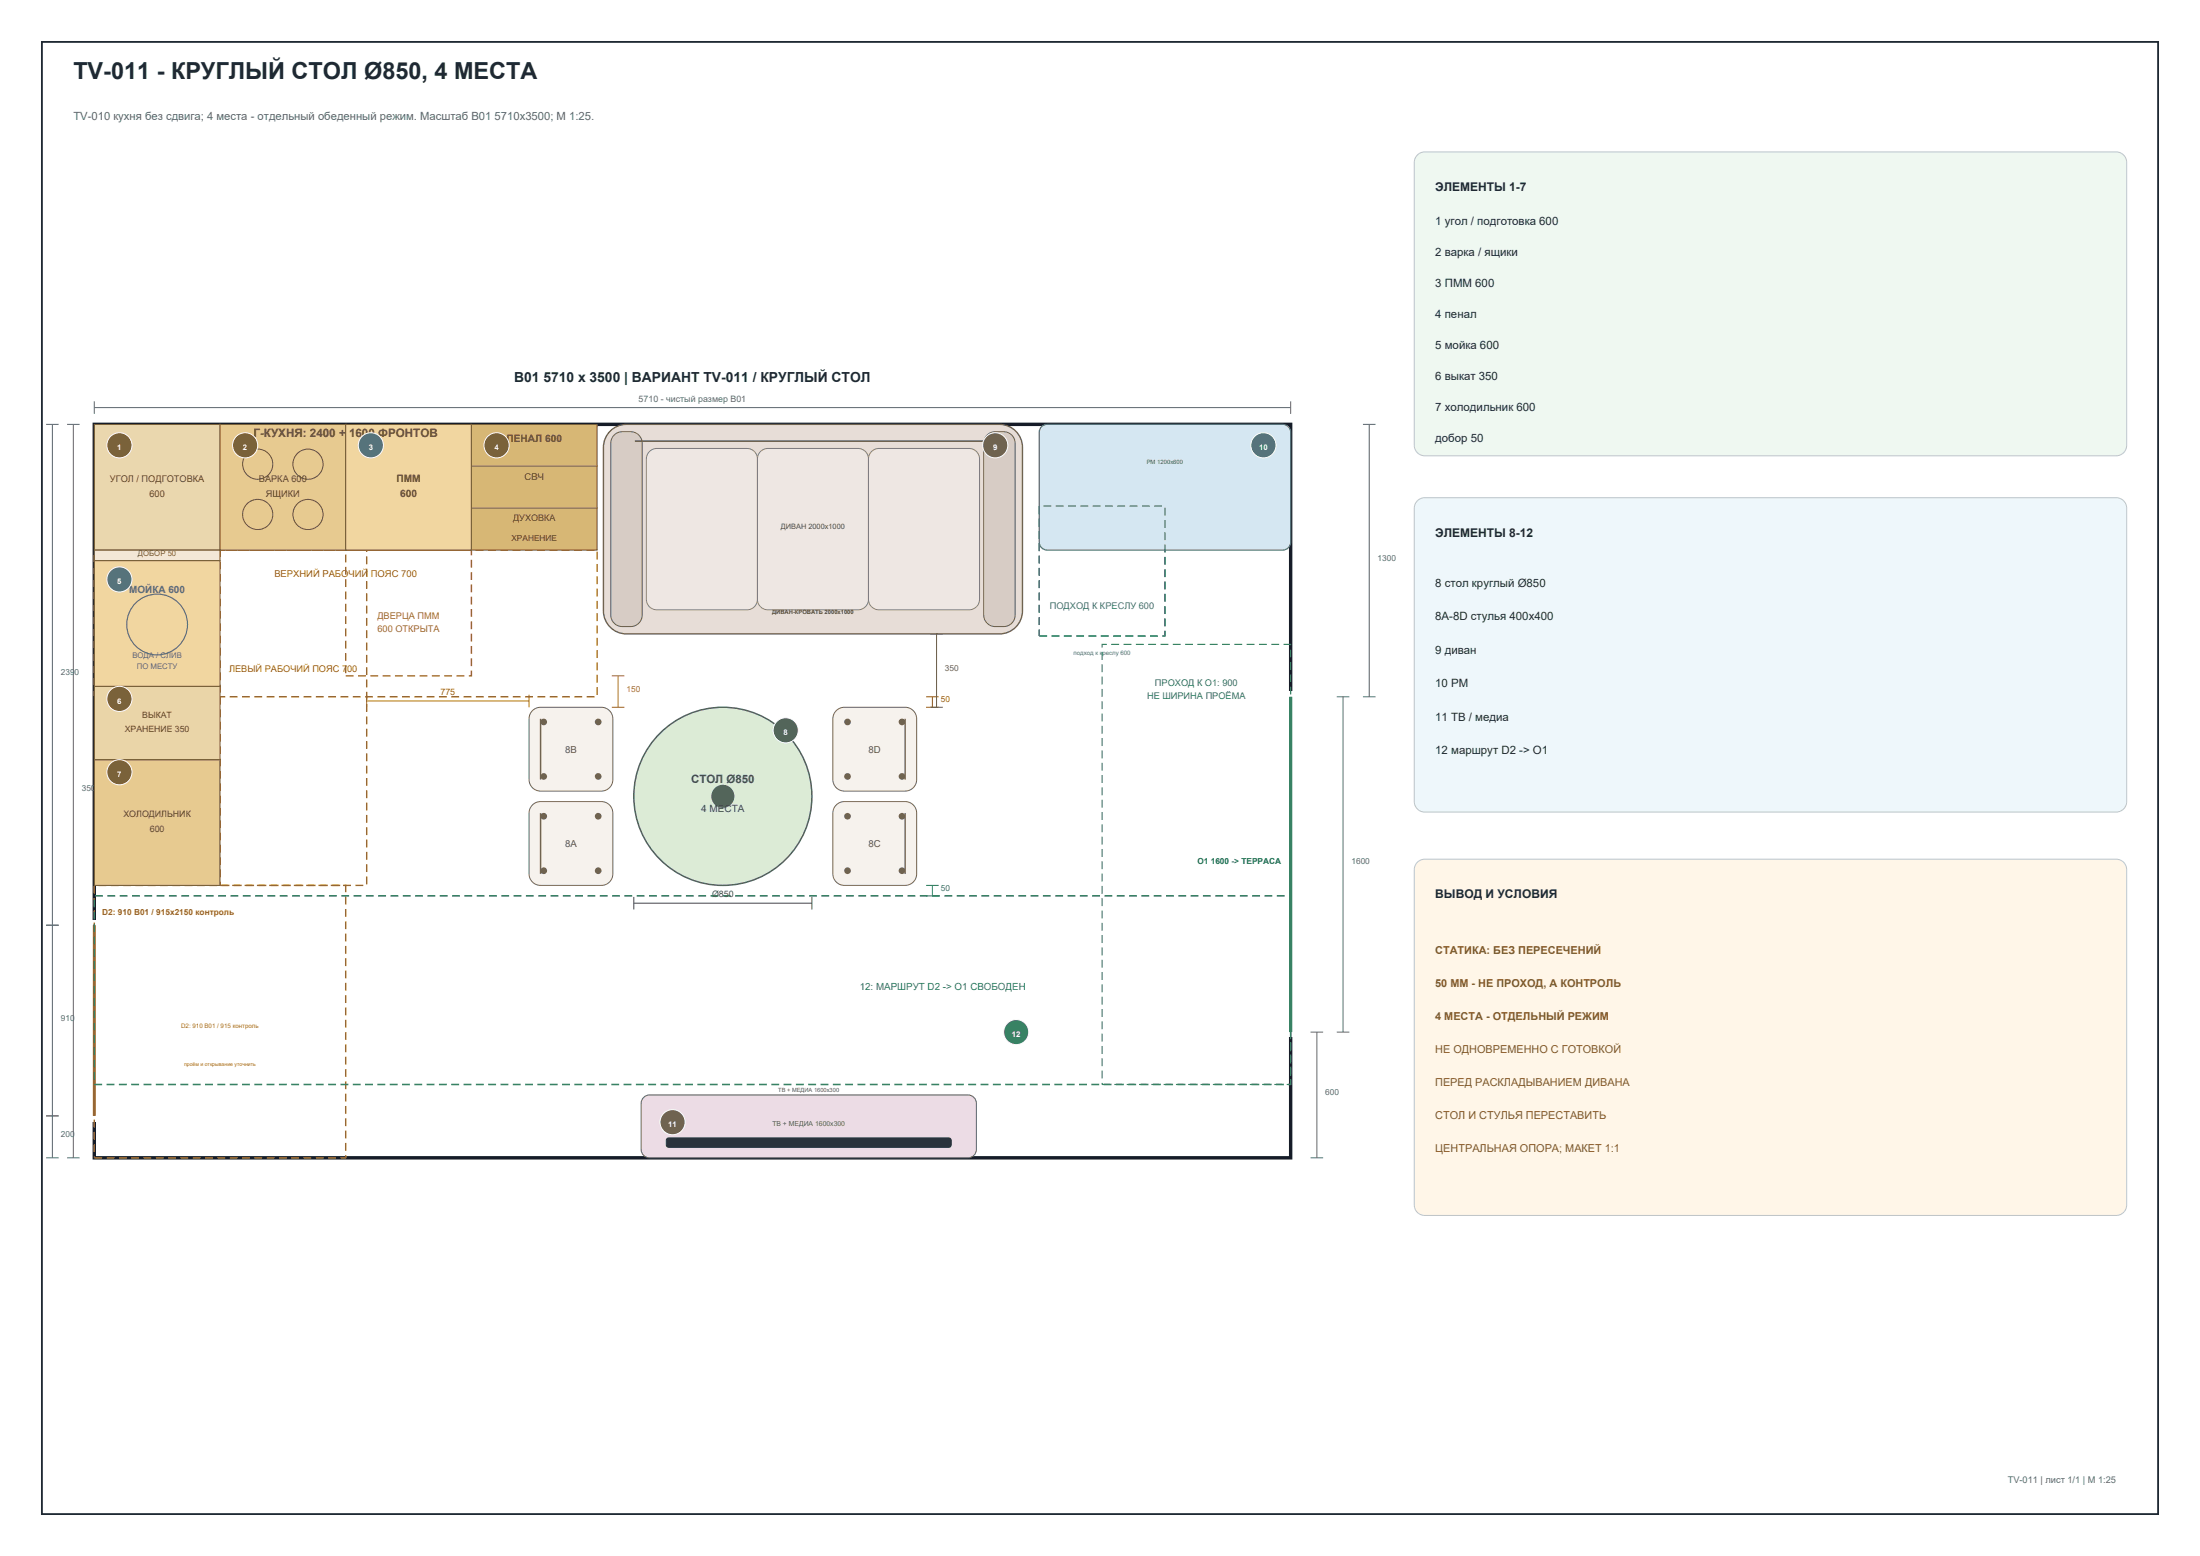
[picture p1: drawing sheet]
<svg xmlns="http://www.w3.org/2000/svg" width="420mm" height="297mm" viewBox="0 0 420 297" stroke-linecap="round" stroke-linejoin="round" font-family="sans-serif">
<path d="M8 8h404v281h-404z" fill="none" stroke="#1f2933" stroke-width=".35"/>
<path d="M18 81h228.4v140h-228.4z" fill-rule="evenodd" fill="#fff" stroke="#111827" stroke-width=".65" stroke-linecap="butt"/>
<path d="M18 77.8h228.4M18 76.6v2.4M246.4 76.6v2.4M12.8 81h2.4M14 81v140M12.8 221h2.4" fill="none" stroke="#5b6570" stroke-width=".19"/>
<path d="M16 175.6h5v38.4h-5z" fill-rule="evenodd" fill="#fff"/>
<path d="M18 176.6v36.4" fill="none" stroke="#a85d18" stroke-width=".55"/>
<path d="M8.8 81h2.4M10 81v140M8.8 176.6h2.4M8.8 213h2.4M8.8 221h2.4" fill="none" stroke="#5b6570" stroke-width=".19"/>
<path d="M244.4 132h5v66h-5z" fill-rule="evenodd" fill="#fff"/>
<path d="M246.4 133v64" fill="none" stroke="#087f5b" stroke-width=".6"/>
<path d="M260.2 81h2.4M261.4 81v52M255.2 133h2.4M256.4 133v64M260.2 133h2.4M250.2 197h2.4M251.4 197v24M255.2 197h2.4M250.2 221h2.4" fill="none" stroke="#5b6570" stroke-width=".19"/>
<path d="M18 169h48v52h-48z" fill="none" stroke="#c2771b" stroke-width=".28" stroke-dasharray="1.5 .9" stroke-linecap="butt"/>
<path d="M18 171h228.4v36h-228.4z" fill="none" stroke="#2f855a" stroke-width=".3" stroke-dasharray="1.5 .9" stroke-linecap="butt"/>
<path d="M18 105h96v28h-96zM42 105h28v64h-28z" fill="none" stroke="#ad6800" stroke-width=".26" stroke-dasharray="1.5 .9" stroke-linecap="butt"/>
<path d="M66 105h24v24h-24z" fill="none" stroke="#b54a3b" stroke-width=".27" stroke-dasharray="1.5 .9" stroke-linecap="butt"/>
<path d="M210.4 123h36v84h-36z" fill="none" stroke="#2f855a" stroke-width=".22" stroke-dasharray="1.5 .9" stroke-linecap="butt"/>
<path d="M198.4 96.6h24v24.8h-24z" fill="none" stroke="#2f6e8d" stroke-width=".22" stroke-dasharray="1.5 .9" stroke-linecap="butt"/>
<path d="M18 81h24v24h-24z" fill-rule="evenodd" fill="#ead7ae" stroke="#6e5a34" stroke-width=".2"/>
<path d="M42 81h24v24h-24z" fill-rule="evenodd" fill="#e7ca90" stroke="#6e5a34" stroke-width=".2"/>
<path d="M66 81h24v24h-24z" fill-rule="evenodd" fill="#f1d6a0" stroke="#6e5a34" stroke-width=".2"/>
<path d="M90 81h24v24h-24z" fill-rule="evenodd" fill="#d7b775" stroke="#6e5a34" stroke-width=".2"/>
<path d="M18 145h24v24h-24z" fill-rule="evenodd" fill="#e7ca90" stroke="#6e5a34" stroke-width=".2"/>
<path d="M18 131h24v14h-24z" fill-rule="evenodd" fill="#ead5a8" stroke="#6e5a34" stroke-width=".2"/>
<path d="M18 107h24v24h-24z" fill-rule="evenodd" fill="#f1d6a0" stroke="#6e5a34" stroke-width=".2"/>
<path d="M18 105h24v2h-24z" fill-rule="evenodd" fill="#f8efd8" stroke="#6e5a34" stroke-width=".2"/>
<circle cx="30" cy="119.2" r="5.8" fill="none" stroke="#58717d" stroke-width=".22"/>
<g fill="none" stroke="#65523a" stroke-width=".19">
<circle cx="49.2" cy="98.2" r="2.88"/>
<circle cx="49.2" cy="88.6" r="2.88"/>
<circle cx="58.8" cy="98.2" r="2.88"/>
<circle cx="58.8" cy="88.6" r="2.88"/>
</g>
<path d="M90 97h24M90 89h24" fill="none" stroke="#80653c" stroke-width=".19"/>
<circle cx="138" cy="152" r="17" fill="#dcebd6" stroke="#506c4d" stroke-width=".28"/>
<circle cx="138" cy="152" r="2.2" fill="#506c4d"/>
<path d="M101.6 153.6l1-.5 .6-.1h11.6a2.2 2.2 0 0 1 2.2 2.2v11.6a2.2 2.2 0 0 1-2.2 2.2h-11.6a2.2 2.2 0 0 1-2.2-2.2v-11.6l.1-.6z" fill-rule="evenodd" fill="#f6f2ed" stroke="#6d6258" stroke-width=".19"/>
<path d="M103.2 155.2v11.6" fill="none" stroke="#6d6258" stroke-width=".28"/>
<g fill="#6d6258">
<circle cx="103.8" cy="166.2" r=".64"/>
<circle cx="114.2" cy="166.2" r=".64"/>
<circle cx="103.8" cy="155.8" r=".64"/>
<circle cx="114.2" cy="155.8" r=".64"/>
</g>
<path d="M101.6 135.6l1-.5 .6-.1h11.6a2.2 2.2 0 0 1 2.2 2.2v11.6a2.2 2.2 0 0 1-2.2 2.2h-11.6a2.2 2.2 0 0 1-2.2-2.2v-11.6l.1-.6z" fill-rule="evenodd" fill="#f6f2ed" stroke="#6d6258" stroke-width=".19"/>
<path d="M103.2 137.2v11.6" fill="none" stroke="#6d6258" stroke-width=".28"/>
<g fill="#6d6258">
<circle cx="103.8" cy="148.2" r=".64"/>
<circle cx="114.2" cy="148.2" r=".64"/>
<circle cx="103.8" cy="137.8" r=".64"/>
<circle cx="114.2" cy="137.8" r=".64"/>
</g>
<path d="M159.6 153.6l1-.5 .6-.1h11.6a2.2 2.2 0 0 1 2.2 2.2v11.6a2.2 2.2 0 0 1-2.2 2.2h-11.6a2.2 2.2 0 0 1-2.2-2.2v-11.6l.1-.6z" fill-rule="evenodd" fill="#f6f2ed" stroke="#6d6258" stroke-width=".19"/>
<path d="M172.8 155.2v11.6" fill="none" stroke="#6d6258" stroke-width=".28"/>
<g fill="#6d6258">
<circle cx="161.8" cy="166.2" r=".64"/>
<circle cx="172.2" cy="166.2" r=".64"/>
<circle cx="161.8" cy="155.8" r=".64"/>
<circle cx="172.2" cy="155.8" r=".64"/>
</g>
<path d="M159.6 135.6l1-.5 .6-.1h11.6a2.2 2.2 0 0 1 2.2 2.2v11.6a2.2 2.2 0 0 1-2.2 2.2h-11.6a2.2 2.2 0 0 1-2.2-2.2v-11.6l.1-.6z" fill-rule="evenodd" fill="#f6f2ed" stroke="#6d6258" stroke-width=".19"/>
<path d="M172.8 137.2v11.6" fill="none" stroke="#6d6258" stroke-width=".28"/>
<g fill="#6d6258">
<circle cx="161.8" cy="148.2" r=".64"/>
<circle cx="172.2" cy="148.2" r=".64"/>
<circle cx="161.8" cy="137.8" r=".64"/>
<circle cx="172.2" cy="137.8" r=".64"/>
</g>
<path d="M116.8 82a4.4 4.4 0 0 1 2.8-1h71.2a4.4 4.4 0 0 1 4.4 4.4v31.2a4.4 4.4 0 0 1-4.4 4.4h-71.2a4.4 4.4 0 0 1-4.4-4.4v-31.2a4.4 4.4 0 0 1 1.6-3.4z" fill-rule="evenodd" fill="#e7ddd7" stroke="#665a54" stroke-width=".26"/>
<g fill="#d7ccc5" stroke="#665a54" stroke-width=".19">
<path d="M117.2 83a4.2 4.2 0 0 1 4.8 0l.5 1 .1 .6v32.8a2.2 2.2 0 0 1-2.2 2.2 3.4 3.4 0 0 1-3.2-.6l-.5-1-.1-.6v-32.8l.1-.6z" fill-rule="evenodd"/>
<path d="M188.4 83a4.2 4.2 0 0 1 4.8 0l.5 1 .1 .6v32.8a2.2 2.2 0 0 1-2.2 2.2 3.4 3.4 0 0 1-3.2-.6l-.5-1-.1-.6v-32.8l.1-.6z" fill-rule="evenodd"/>
</g>
<g fill="#eee7e3" stroke="#8a7d76" stroke-width=".19">
<path d="M124 86.2l.9-.5 .5-.1h17.2a2 2 0 0 1 2 2v26.8a2 2 0 0 1-2 2h-17.2a2 2 0 0 1-2-2v-26.8l.1-.5z" fill-rule="evenodd"/>
<path d="M145.2 86.2l.9-.5 .5-.1h17.2a2 2 0 0 1 2 2v26.8a2 2 0 0 1-2 2h-17.2a2 2 0 0 1-2-2v-26.8l.1-.5z" fill-rule="evenodd"/>
<path d="M166.4 86.2l.9-.5 .5-.1h17.2a2 2 0 0 1 2 2v26.8a2 2 0 0 1-2 2h-17.2a2 2 0 0 1-2-2v-26.8l.1-.5z" fill-rule="evenodd"/>
</g>
<path d="M121.2 84.2h68" fill="none" stroke="#665a54" stroke-width=".3"/>
<path d="M199 81.3l.9-.3h45a1.52 1.52 0 0 1 1.5 1.5v21a1.52 1.52 0 0 1-1.5 1.5h-45a1.52 1.52 0 0 1-1.5-1.5v-21l.1-.5z" fill-rule="evenodd" fill="#d5e7f2" stroke="#4e7589" stroke-width=".24"/>
<path d="M198.4 96.6h24v24.8h-24z" fill="none" stroke="#2f6e8d" stroke-width=".24" stroke-dasharray="1.5 .9" stroke-linecap="butt"/>
<path d="M122.9 209.5l.7-.4 .4-.1h60.8a1.6 1.6 0 0 1 1.6 1.6v8.8a1.6 1.6 0 0 1-1.6 1.6h-60.8a1.6 1.6 0 0 1-1.6-1.6v-8.8l.1-.4z" fill-rule="evenodd" fill="#ecdce5" stroke="#6d5364" stroke-width=".2"/>
<path d="M127.3 217.4l.4-.2h53.4l.4 .2 .1 1.1-.1 .3-.4 .2h-53.4l-.4-.2-.1-.3z" fill-rule="evenodd" fill="#29333c" stroke="#29333c" stroke-width=".19"/>
<path d="M121 172.4h34M121 171.2v2.4M155 171.2v2.4" fill="none" stroke="#405d3c" stroke-width=".19"/>
<path d="M176.8 171h2.4M176.8 169h2.4M178 169v2" fill="none" stroke="#2f855a" stroke-width=".19"/>
<path d="M70 133.8h31M70 132.6v2.4M101 132.6v2.4M176.8 135h2.4M176.8 133h2.4M178 133v2" fill="none" stroke="#ad6800" stroke-width=".19"/>
<path d="M116.8 135h2.4M116.8 129h2.4M118 129v6" fill="none" stroke="#b54a3b" stroke-width=".19"/>
<path d="M177.6 135h2.4M177.6 121h2.4M178.8 121v14" fill="none" stroke="#70585b" stroke-width=".19"/>
<g fill="#7b5f2c" stroke="#fff" stroke-width=".19">
<circle cx="22.8" cy="85" r="2.4"/>
<circle cx="46.8" cy="85" r="2.4"/>
</g>
<circle cx="70.8" cy="85" r="2.4" fill="#58717d" stroke="#fff" stroke-width=".19"/>
<circle cx="94.8" cy="85" r="2.4" fill="#6b5230" stroke="#fff" stroke-width=".19"/>
<circle cx="22.8" cy="110.6" r="2.4" fill="#58717d" stroke="#fff" stroke-width=".19"/>
<g fill="#7b5f2c" stroke="#fff" stroke-width=".19">
<circle cx="22.8" cy="133.4" r="2.4"/>
<circle cx="22.8" cy="147.4" r="2.4"/>
</g>
<circle cx="150" cy="139.4" r="2.4" fill="#4e6c49" stroke="#fff" stroke-width=".19"/>
<circle cx="190" cy="85" r="2.4" fill="#70585b" stroke="#fff" stroke-width=".19"/>
<circle cx="241.2" cy="85" r="2.4" fill="#2f6e8d" stroke="#fff" stroke-width=".19"/>
<circle cx="128.4" cy="214.2" r="2.4" fill="#70585b" stroke="#fff" stroke-width=".19"/>
<circle cx="194" cy="197" r="2.4" fill="#4f7d62" stroke="#fff" stroke-width=".19"/>
<path d="M270.6 29.6l.9-.5 .5-.1h132a2 2 0 0 1 2 2v54a2 2 0 0 1-2 2h-132a2 2 0 0 1-2-2v-54l.1-.5z" fill-rule="evenodd" fill="#eff8f1" stroke="#bdc7ce" stroke-width=".2"/>
<path d="M270.6 95.6l.9-.5 .5-.1h132a2 2 0 0 1 2 2v56a2 2 0 0 1-2 2h-132a2 2 0 0 1-2-2v-56l.1-.5z" fill-rule="evenodd" fill="#eef7fb" stroke="#bdc7ce" stroke-width=".2"/>
<path d="M270.6 164.6l.9-.5 .5-.1h132a2 2 0 0 1 2 2v64a2 2 0 0 1-2 2h-132a2 2 0 0 1-2-2v-64l.1-.5z" fill-rule="evenodd" fill="#fff6e8" stroke="#bdc7ce" stroke-width=".2"/>
<text font-size="4.5" fill="#1f2933" x="14" y="15">TV-011 - КРУГЛЫЙ СТОЛ Ø850, 4 МЕСТА</text>
<text font-size="2.6" fill="#1f2933" x="98.1" y="73">B01 5710 x 3500 | ВАРИАНТ TV-011 / КРУГЛЫЙ СТОЛ</text>
<g font-size="2.3" fill="#1f2933">
<text x="274" y="36.5">ЭЛЕМЕНТЫ 1-7</text>
<text x="274" y="102.5">ЭЛЕМЕНТЫ 8-12</text>
<text x="274" y="171.5">ВЫВОД И УСЛОВИЯ</text>
</g>
<text font-size="2.2" fill="#5b6570" x="14" y="23">TV-010 кухня без сдвига; 4 места - отдельный обеденный режим. Масштаб B01 5710x3500; М 1:25.</text>
<g font-size="2.2" fill="#1f2933">
<text x="274" y="43">1 угол / подготовка 600</text>
<text x="274" y="48.9">2 варка / ящики</text>
<text x="274" y="54.8">3 ПММ 600</text>
<text x="274" y="60.7">4 пенал</text>
<text x="274" y="66.6">5 мойка 600</text>
<text x="274" y="72.5">6 выкат 350</text>
<text x="274" y="78.4">7 холодильник 600</text>
<text x="274" y="84.3">добор 50</text>
<text x="274" y="112">8 стол круглый Ø850</text>
<text x="274" y="118.4">8A-8D стулья 400x400</text>
<text x="274" y="124.8">9 диван</text>
<text x="274" y="131.2">10 РМ</text>
<text x="274" y="137.6">11 ТВ / медиа</text>
<text x="274" y="144">12 маршрут D2 -&gt; O1</text>
</g>
<text font-size="2.2" fill="#5b4827" x="48.4" y="83.4">Г-КУХНЯ: 2400 + 1600 ФРОНТОВ</text>
<text font-size="2.2" fill="#405d3c" x="131.9" y="149.4">СТОЛ Ø850</text>
<g font-size="2.1" fill="#80582d">
<text x="274" y="182">СТАТИКА: БЕЗ ПЕРЕСЕЧЕНИЙ</text>
<text x="274" y="188.3">50 ММ - НЕ ПРОХОД, А КОНТРОЛЬ</text>
<text x="274" y="194.6">4 МЕСТА - ОТДЕЛЬНЫЙ РЕЖИМ</text>
<text x="274" y="200.9">НЕ ОДНОВРЕМЕННО С ГОТОВКОЙ</text>
<text x="274" y="207.2">ПЕРЕД РАСКЛАДЫВАНИЕМ ДИВАНА</text>
<text x="274" y="213.5">СТОЛ И СТУЛЬЯ ПЕРЕСТАВИТЬ</text>
<text x="274" y="219.8">ЦЕНТРАЛЬНАЯ ОПОРА; МАКЕТ 1:1</text>
</g>
<g font-size="1.9" fill="#5b4827">
<text x="96.7" y="84.4">ПЕНАЛ 600</text>
<text x="75.7" y="92">ПММ</text>
<text x="76.4" y="94.8">600</text>
</g>
<text font-size="1.9" fill="#58717d" x="24.7" y="113.2">МОЙКА 600</text>
<text font-size="1.9" fill="#405d3c" x="133.9" y="155">4 МЕСТА</text>
<text font-size="1.9" fill="#2f855a" x="164.1" y="189">12: МАРШРУТ D2 -&gt; O1 СВОБОДЕН</text>
<g font-size="1.8" fill="#5b4827">
<text x="21" y="92">УГОЛ / ПОДГОТОВКА</text>
<text x="28.5" y="94.8">600</text>
<text x="49.4" y="92">ВАРКА 600</text>
<text x="50.8" y="94.8">ЯЩИКИ</text>
<text x="100.2" y="91.6">СВЧ</text>
</g>
<g font-size="1.8" fill="#ad6800">
<text x="52.4" y="110.2">ВЕРХНИЙ РАБОЧИЙ ПОЯС 700</text>
<text x="43.7" y="128.2">ЛЕВЫЙ РАБОЧИЙ ПОЯС 700</text>
</g>
<g font-size="1.8" fill="#b54a3b">
<text x="72" y="118.1">ДВЕРЦА ПММ</text>
<text x="72" y="120.7">600 ОТКРЫТА</text>
</g>
<text font-size="1.8" fill="#2f6e8d" x="200.4" y="116.2">ПОДХОД К КРЕСЛУ 600</text>
<g font-size="1.8" fill="#2f855a">
<text x="220.5" y="130.9">ПРОХОД К O1: 900</text>
<text x="219" y="133.5">НЕ ШИРИНА ПРОЁМА</text>
</g>
<g font-size="1.8" fill="#5b554e">
<text x="107.9" y="143.7">8B</text>
<text x="165.8" y="143.7">8D</text>
<text x="107.9" y="161.7">8A</text>
<text x="165.8" y="161.7">8C</text>
</g>
<text font-size="1.8" fill="#5b6570" x="383.3" y="283">TV-011 | лист 1/1 | М 1:25</text>
<text font-size="1.7" fill="#5b6570" x="121.9" y="76.7">5710 - чистый размер B01</text>
<g font-size="1.7" fill="#5b4827">
<text x="98" y="99.4">ДУХОВКА</text>
<text x="27.2" y="137">ВЫКАТ</text>
<text x="23.8" y="139.8">ХРАНЕНИЕ 350</text>
<text x="23.6" y="156">ХОЛОДИЛЬНИК</text>
<text x="28.6" y="158.8">600</text>
</g>
<text font-size="1.7" fill="#ad6800" x="84.1" y="132.7">775</text>
<text font-size="1.7" fill="#405d3c" x="135.9" y="171.3">Ø850</text>
<text font-size="1.6" fill="#5b4827" x="97.6" y="103.2">ХРАНЕНИЕ</text>
<g font-size="1.6" fill="#5b6570">
<text x="263" y="107">1300</text>
<text x="11.6" y="128.8">2390</text>
<text x="15.6" y="151">3500</text>
<text x="258" y="165">1600</text>
<text x="11.6" y="194.8">910</text>
<text x="253" y="209">600</text>
<text x="11.6" y="217">200</text>
</g>
<text font-size="1.6" fill="#70585b" x="180.4" y="128">350</text>
<text font-size="1.6" fill="#b54a3b" x="119.6" y="132">150</text>
<text font-size="1.6" fill="#ad6800" x="179.6" y="134">50</text>
<text font-size="1.6" fill="#087f5b" x="228.6" y="165">O1 1600 -&gt; ТЕРРАСА</text>
<text font-size="1.6" fill="#2f855a" x="179.6" y="170">50</text>
<text font-size="1.6" fill="#a85d18" x="19.5" y="174.6">D2: 910 B01 / 915x2150 контроль</text>
<g font-size="1.5" fill="#fff">
<text x="22.4" y="86">1</text>
<text x="46.4" y="86">2</text>
<text x="70.4" y="86">3</text>
<text x="94.4" y="86">4</text>
<text x="189.6" y="86">9</text>
<text x="240.4" y="86">10</text>
<text x="22.4" y="111.6">5</text>
<text x="22.4" y="134.4">6</text>
<text x="149.6" y="140.4">8</text>
<text x="22.4" y="148.4">7</text>
<text x="193.2" y="198">12</text>
<text x="127.6" y="215.2">11</text>
</g>
<text font-size="1.5" fill="#6e5a34" x="26.3" y="106.2">ДОБОР 50</text>
<g font-size="1.5" fill="#58717d">
<text x="25.3" y="125.5">ВОДА / СЛИВ</text>
<text x="26.1" y="127.7">ПО МЕСТУ</text>
</g>
<text font-size="1.4" fill="#544943" x="149.1" y="101">ДИВАН 2000x1000</text>
<text font-size="1.3" fill="#624a59" x="147.4" y="215">ТВ + МЕДИА 1600x300</text>
<text font-size="1.2" fill="#2f6e8d" x="204.9" y="125">подход к креслу 600</text>
<text font-size="1.2" fill="#a85d18" x="34.6" y="196.2">D2: 910 B01 / 915 контроль</text>
<text font-size="1.1" fill="#2e5b70" x="218.9" y="88.6">РМ 1200x600</text>
<text font-size="1.1" fill="#544943" x="147.4" y="117.2">ДИВАН-КРОВАТЬ 2000x1000</text>
<text font-size="1.1" fill="#624a59" x="148.6" y="208.4">ТВ + МЕДИА 1600x300</text>
<text font-size="1" fill="#a85d18" x="35.1" y="203.4">проём и открывание уточнить</text>
</svg>
